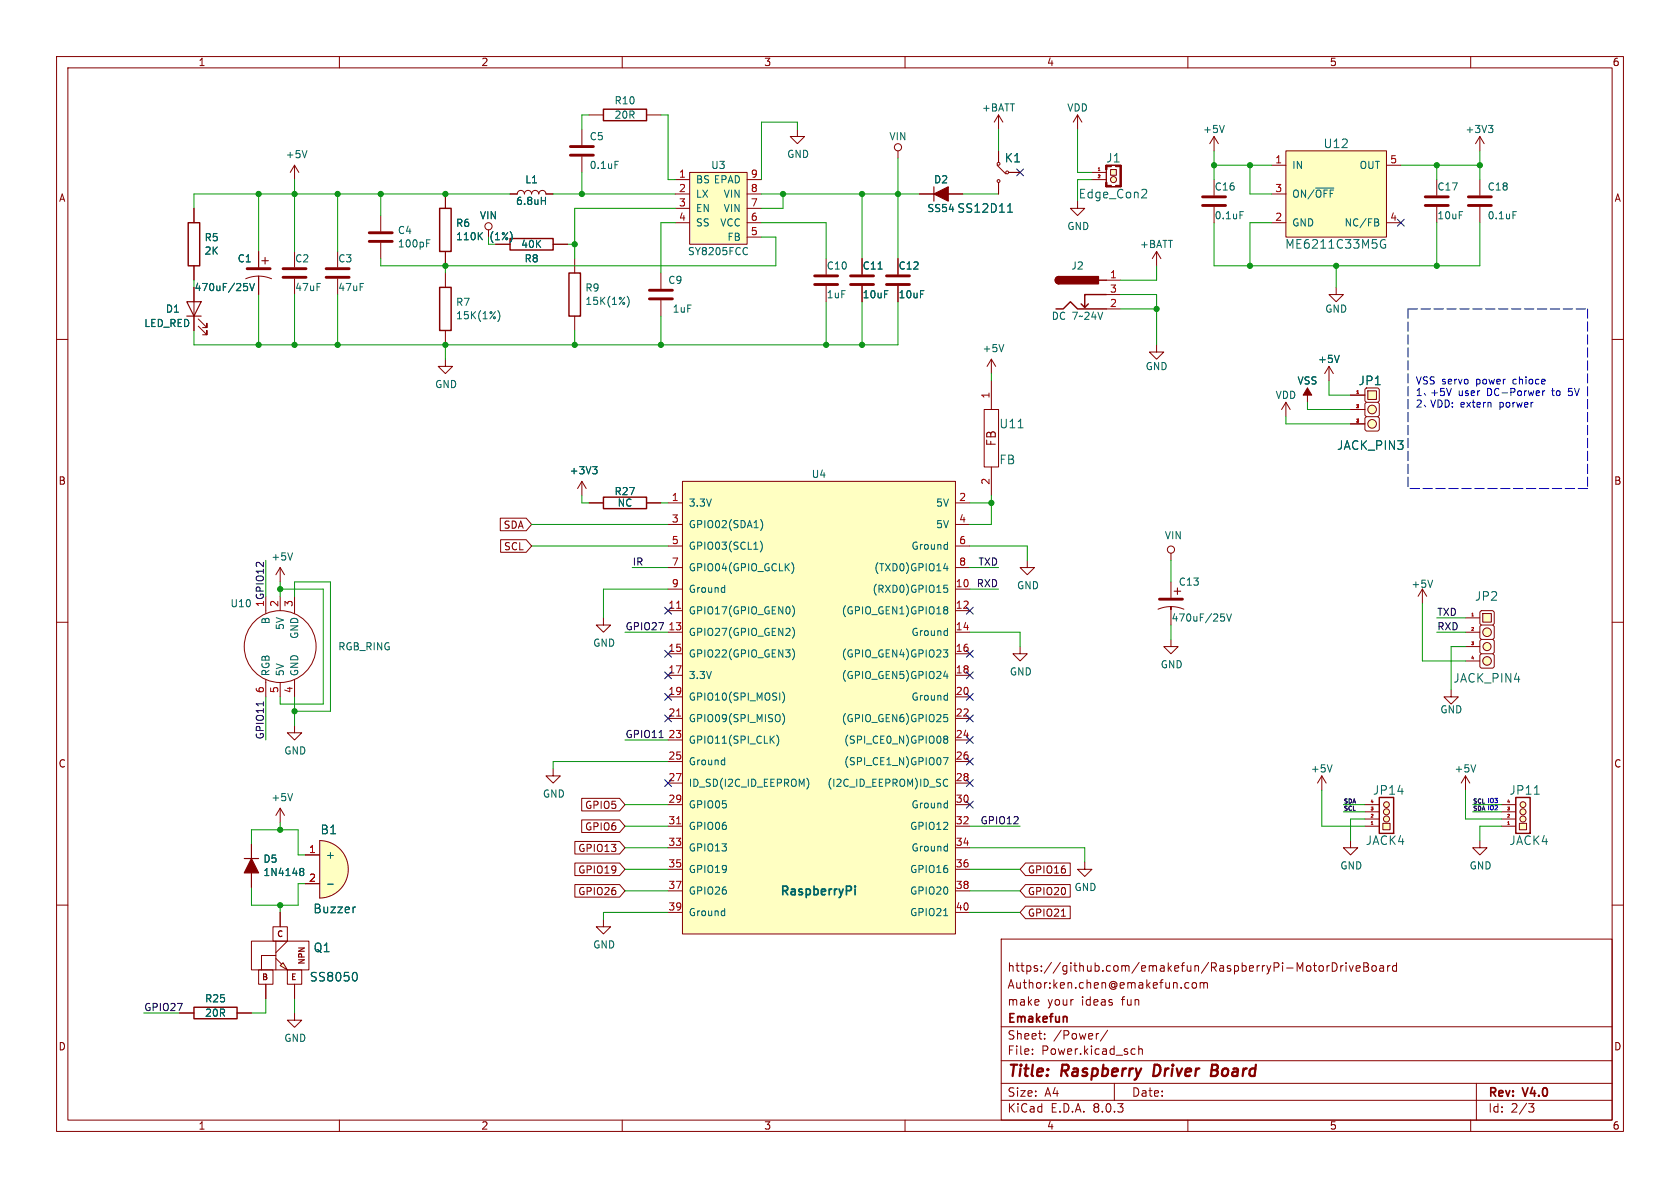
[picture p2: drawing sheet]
<svg xmlns="http://www.w3.org/2000/svg" width="297mm" height="210mm" viewBox="0 0 297 210" stroke-linecap="round" stroke-linejoin="round" font-family="sans-serif">
<g fill="none" stroke="#840000" stroke-width=".18">
<path d="M10 10h277v190h-277zM12 12h273v186h-273zM60 10v2M110 10v2M160 10v2M210 10v2M260 10v2M10 60h2M285 60h2M10 110h2M285 110h2M10 160h2"/>
<path d="M285 160h2M177 166h108v32h-108zM209.6 174.6h.6M209.6 173.8h.6M210.8 173.8l.2-.1 .5 .1v.6l-.1 .2-.4 .1-.2-.1zM212.2 173.8l.4-.1 .2 .2M212.2 173.7v1M212.8 173.9l.2-.2 .4 .1 .1 .9M212.8 173.9v.8M233.3 170.8l.4-.1 .3 .3v.4l-.2 .2h-.5M234.6 170.7v1M235 170.7l-.3 .1-.1 .2"/>
<path d="M235.5 170.2a.76 .76 0 0 1 .9 .7 .76 .76 0 0 1-.9 .8zM237 170.7v1M237.5 170.7l-.3 .1-.2 .2M238 170.2v.1M238 170.7v1M238.5 170.7l.4 1 .3-1M239.7 171.2l.8-.1-.1-.3-.4-.1-.3 .2 .1 .7h.6M241.1 170.2h.5l.2 .1 .1 .3-.3 .3a.4 .4 0 0 1 .4 .4 .4 .4 0 0 1-.3 .4h-.6zM241.1 170.9h.5M242.6 170.8l.2-.1 .4 .1 .1 .6-.1 .2-.4 .1-.2-.1zM244 170.8h.5l.1 .9M244.6 171.1h-.5a.29 .29 0 0 0-.2 .3 .29 .29 0 0 0 .2 .3l.5-.1"/>
<path d="M245.3 170.7v1M245.7 170.7l-.2 .1-.2 .2M246.9 170.8l-.4-.1-.3 .3v.4l.1 .2h.6M246.9 170.2v1.5M60 198v2M110 198v2M160 198v2M177 194.5h108M177 191.5h108M177 187.5h108M177 181.5h108M182.5 186.3v.1"/>
<path d="M182.5 185.5v.1M184.7 183.6v.1M184.7 182.8v.1M194.2 182.7l-.2 .1M195.8 182.1l-1.3 2M197 191.5v3M200.2 185.4l.5 .1M200.7 186.3l-.5 .1M201.3 185.5l.2-.1 .4 .1 .1 .9M201.3 184.9v1.5M210 198v2M260 198v2"/>
<path d="M261 191.5v6.5M270.2 195.1h1l-.5 .6 .4 .1 .1 .5-.3 .3h-.4"/>
</g>
<path d="M204.1 188.2l-.2 2h.4M214.2 189.2h.7M214.9 189.2l.2 .1M215 188.2h-.7l-.2 2 .9-.1M215.1 189.1l-.2 .1" fill="none" stroke="#840000" stroke-width=".4"/>
<path d="M188.6 179.8v.9" fill="none" stroke="#840000" stroke-width=".3"/>
<circle cx="242.6" cy="74.9" r=".76" fill="#ffffc2" stroke="#ffffc2" stroke-width=".18"/>
<path d="M241.8 69.1h1.5v1.5h-1.5z" fill="#ffffc2"/>
<circle cx="242.6" cy="72.4" r=".76" fill="#ffffc2" stroke="#ffffc2" stroke-width=".18"/>
<g fill="none" stroke="#840000" stroke-width=".18">
<path d="M141 22.9v1.2h1.2l-1.2 1.3-1.3-1.3h1.3M238.8 69.9h2.5M238.8 72.4h2.5M238.8 74.9h2.5M241.3 68.8l.3-.2h2l.2 .2v2.1l-.2 .2h-2l-.3-.2zM241.6 73.7l-.3 .2v2l.3 .3h2l.2-.3v-2l-.2-.2M241.6 71.1l-.3 .3v2l.3 .3h2l.2-.3v-2l-.2-.3M241.8 69.1h1.5v1.5h-1.5zM238.8 148.6v1.3h1.2l-1.2 1.2-1.3-1.2h1.3"/>
<circle cx="242.6" cy="74.9" r=".76"/>
<circle cx="242.6" cy="72.4" r=".76"/>
</g>
<path d="M239.9 69.5h.3" fill="none" stroke="#a90000" stroke-width=".18"/>
<path d="M196.3 30h1.1v1h-1.1z" fill="#ffffc2"/>
<circle cx="196.8" cy="31.8" r=".53" fill="#ffffc2" stroke="#ffffc2" stroke-width=".18"/>
<g fill="none" stroke="#840000" stroke-width=".18">
<path d="M190.5 35.6v1.2h1.3l-1.3 1.3-1.3-1.3h1.3M190.5 20.3l-.8 1.3M190.5 20.3v2.6M190.5 20.3l.8 1.3M193 30.5h2.6M193 31.8h2.6M195.6 29.2h2.5v3.8h-2.5zM195.6 30v2.3M196.3 30h1.1v1h-1.1zM254 31.8v2.7M254 36.6v2.8M52.1 128.3v1.2h1.2l-1.2 1.3-1.3-1.3h1.3"/>
<circle cx="196.8" cy="31.8" r=".53"/>
</g>
<g fill="#840000" stroke="#840000" stroke-width=".18">
<path d="M198 29.2h.2v3.8h-.2z"/>
<path d="M197.2 32.8h.9v.2h-.9z"/>
<path d="M197.2 29.2h.9v.3h-.9z"/>
<path d="M196.4 33h.9z"/>
<path d="M195.6 32.8h.9v.2h-.9z"/>
<path d="M195.5 32.3h.2v.7h-.2z"/>
<path d="M195.5 29.2h.2v.8h-.2z"/>
</g>
<path d="M194.2 30.2h.3" fill="none" stroke="#a90000" stroke-width=".18"/>
<path d="M202.4 33.5l.3 .3v.3l-.9 .9h.9" fill="none" stroke="#006464" stroke-width=".18"/>
<path d="M252 36.3h4M252 34.8h4" fill="none" stroke="#840000" stroke-width=".51"/>
<path d="M120.6 85.1h48.3v80h-48.3z" fill="#ffffc2"/>
<g fill="none" stroke="#840000" stroke-width=".18">
<path d="M118.1 88.9h2.5M118.1 92.7h2.5M118.1 96.5h2.5M120.6 85.1h48.3v80h-48.3zM168.9 88.9h2.5M168.9 92.7h2.5M168.9 96.5h2.5M106.7 109.2v1.3h1.2l-1.2 1.3-1.3-1.3h1.3M118.1 104.1h2.5M118.1 108h2.5M118.1 111.8h2.5M118.1 115.6h2.5"/>
<path d="M118.1 119.4h2.5M118.1 100.3h2.5M168.9 104.1h2.5M168.9 108h2.5M168.9 111.8h2.5M168.9 115.6h2.5M168.9 119.4h2.5M168.9 100.3h2.5M118.1 123.2h2.5M118.1 127h2.5M118.1 130.8h2.5M118.1 134.6h2.5"/>
<path d="M118.1 138.4h2.5M168.9 123.2h2.5M168.9 127h2.5M168.9 130.8h2.5M168.9 134.6h2.5M168.9 138.4h2.5M118.1 142.2h2.5M118.1 146.1h2.5M118.1 149.9h2.5M118.1 153.7h2.5M118.1 157.5h2.5M168.9 142.2h2.5"/>
<path d="M168.9 146.1h2.5M168.9 149.9h2.5M168.9 153.7h2.5M168.9 157.5h2.5M118.1 161.3h2.5M168.9 161.3h2.5"/>
</g>
<g fill="none" stroke="#006464" stroke-width=".18">
<path d="M134.4 95.6a1.46 1.46 0 0 1 0 2M134.5 91.8a1.46 1.46 0 0 1 0 2M140 99.5a1.46 1.46 0 0 1 0 1.9M167.1 99.6l-.3 .9h.8M167.4 96.3h.1M167.5 95.8v1.3M167.5 97l-.1 .1M128 103.9h.1M128.1 103.4v1.3M128.1 104.7h-.1M140.1 107.1a1.46 1.46 0 0 1 0 1.9M140.1 110.9a1.46 1.46 0 0 1 0 1.9"/>
<path d="M140.1 114.7a1.46 1.46 0 0 1 0 1.9M166.8 114.9h.8l-.5 .5 .4 .1 .1 .4-.3 .2h-.4M166.9 103.4h.6M166.9 104l.4-.1 .3 .3-.2 .5h-.5M166.9 107.3h.4l.2 .1 .1 .2-.3 .2M166.9 107.7l.2 .1M167.1 107.8h.2M167.1 107.8l-.2 .1M167.1 118.6l-.3 .9h.8M167.3 107.8l.3 .2-.1 .4-.2 .1h-.4M167.4 111.5l.1 .1M167.4 100.1v.8"/>
<path d="M167.4 119.1v.9M167.5 111.1v1.2M167.5 112.3h-.1M128 134.4h.1M128.1 133.9v1.3M128.1 135.1l-.1 .1M137.3 129.9a1.46 1.46 0 0 1 0 2M138.3 122.3a1.46 1.46 0 0 1 0 2M138.3 126.1a1.46 1.46 0 0 1 0 2M142.7 137.6a1.49 1.49 0 0 1 0 1.8M166.8 133.9h.8l-.5 1.3M166.9 126.3h.6"/>
<path d="M167 126.8h.3l.3 .2-.2 .5-.4 .1M167.1 130.7l-.3-.3 .3-.3h.2l.3 .3-.3 .3M167.1 130.7l-.3 .2 .1 .4 .2 .1 .3-.1 .2-.2v-.2l-.3-.2M167.1 130.7h.2M167.2 137.7l.4 .2M167.4 122.9l.1 .1M167.5 122.5v1.3M167.5 123.7l-.1 .1M167.6 138.9l-.4 .1M167.4 142h.1M167.4 149.6l.1 .1M167.5 141.5v1.3"/>
<path d="M167.5 149.2v1.2M167.5 142.8h-.1M167.5 150.4h-.1M128 161l.1 .1M128.1 160.6v1.3M128.1 161.8l-.1 .1M166.8 161.9h.8"/>
</g>
<path d="M119.6 107.5h.7M119.6 126.6h.7M119.6 145.6h.7" fill="none" stroke="#a90000" stroke-width=".18"/>
<path d="M151.2 156.6v.2M151.2 157.2v1" fill="none" stroke="#006464" stroke-width=".3"/>
<path d="M227.3 26.7h17.8v15.2h-17.8z" fill="#ffffc2"/>
<g fill="none" stroke="#840000" stroke-width=".18">
<path d="M90.2 34.3h1.2a.64 .64 0 0 1 .7-.6 .64 .64 0 0 1 .6 .6 .64 .64 0 0 1 .6-.6 .64 .64 0 0 1 .7 .6 .64 .64 0 0 1 .6-.6 .64 .64 0 0 1 .6 .6 .64 .64 0 0 1 .7-.6 .64 .64 0 0 1 .6 .6h1.3M102.9 22.9v2.8M102.9 27.7v2.8M104.1 20.3h2.6M114.3 20.3h2.5M176.3 29.2l1.5 1.5M176.5 26.7v2M176.5 32.3v2M178.3 30.5h2M214.6 24.1v2.6M214.6 31.8v2.7M214.6 36.6v2.8"/>
<path d="M214.6 24.1l-.7 1.3M214.6 24.1l.8 1.3M224.8 29.2h2.5M224.8 39.4h2.5M224.8 34.3h2.5M227.3 26.7h17.8v15.2h-17.8zM245.1 29.2h2.5M245.1 39.4h2.5M261.6 24.1l-.7 1.3M261.6 24.1v2.6M261.6 31.8v2.7M261.6 36.6v2.8"/>
<path d="M261.6 24.1l.8 1.3M86.4 40.6v1.3M97.8 43.2h2.5M101.6 45.7v2.6M101.6 55.9v2.5M116.8 48.3v2.8M116.8 53.1v2.8M146 45.7v2.8M146 50.5v2.8M158.7 45.7v2.8M158.7 50.5v2.8M195.6 49.5h2.5"/>
<path d="M195.6 54.6h2.5M195.6 52.1h2.5M204.5 44.5l-.8 1.2M204.5 44.5v2.5M204.5 44.5l.7 1.2M236.2 50.8v1.3h1.3l-1.3 1.2-1.3-1.2h1.3M78.7 63.5v1.3h1.3l-1.3 1.2-1.2-1.2h1.2M174 72.4h2.5v10.2h-2.5zM175.3 63.5l-.8 1.3M175.3 63.5v2.5M175.3 67.3v5.1M175.3 63.5l.7 1.3"/>
<path d="M227.3 71.1l-.7 1.3M227.3 71.1v2.6M227.3 71.1l.8 1.3M231.1 68.6v2.5M234.9 64.8l-.7 1.2M234.9 64.8v2.5M234.9 64.8l.8 1.2M102.9 85.1l-.8 1.3M102.9 85.1v2.5M102.9 85.1l.7 1.3M104.1 88.9h2.6M114.3 88.9h2.5"/>
<path d="M175.3 82.6v5M207 97.8v1.3M47 105.4v3.1M49.5 105.4v2.6M52.1 105.4v3.1M204.7 107.7a5.8 5.8 0 0 1 4.6 0M207 107.2v.5zM207 113v1.3h1.3l-1.3 1.3-1.3-1.3h1.3M207 102.9v2.8M207 107.7v2.8M251.5 104.1l-.8 1.3M251.5 104.1v2.6"/>
<path d="M251.5 104.1l.7 1.3M47 120.1v3.1M49.5 120.7v2.5M52.1 120.1v3.1M233.7 137.2l-.8 1.2M233.7 137.2v2.5M233.7 137.2l.7 1.2"/>
<circle cx="176.5" cy="29" r=".25"/>
<circle cx="176.5" cy="32" r=".25"/>
<circle cx="178.1" cy="30.5" r=".25"/>
<circle cx="86.4" cy="40" r=".63"/>
<circle cx="207" cy="97.2" r=".63"/>
<circle cx="49.5" cy="114.3" r="6.3"/>
</g>
<g fill="none" stroke="#006464" stroke-width=".18">
<path d="M95.7 35.5h.7M96.4 34.9v1.2M108.7 28.5h.6M178.1 37.5h.9M178.3 36.4l.3-.4v1.5M216.4 22.2l-.4 1.2M219.2 37.4h.6M232.6 33.2h3.2M243.4 38.7l.3 .2-.3 .4 .3 .1 .1 .3-.3 .2h-.5M263.1 22.2h.8l-.4 .5M263.7 22.7l.2 .2v.3l-.2 .2M267.5 37.4h.6"/>
<path d="M110.9 52.4a1.46 1.46 0 0 1 0 1.9M244 43.2a.57 .57 0 0 0 .3 .6 .57 .57 0 0 0 .7-.1v-.5h-.3M244.9 42.4a.59 .59 0 0 0-.6 0 .59 .59 0 0 0-.3 .6M177.5 60.9l-.5 1.3M180 75.6h.9M236.8 62.8l-.5 1.3M104.8 82.5h.7l-.4 .5M105.3 83l.2 .2v.3l-.2 .3M215.8 108.5h.6M216.3 109l.2 .3v.3l-.2 .2M216.9 108.5l.4 1.3 .4-1.3M253.3 102.6l-.4 1.2"/>
<path d="M235.5 135.2l-.4 1.3"/>
</g>
<path d="M106.7 19.3h7.6v2h-7.6zM90.2 42.2h7.6v2h-7.6zM100.6 48.3h2v7.6h-2zM186.7 54.6h1.3l1.2-1.3 1.3 1.3h5.1M187.2 48.9a.64 .64 0 0 0-.6 .6 .64 .64 0 0 0 .6 .7M192.4 53.7l-.6 .7M194.3 49.5h1.3M195.6 52.1h-3.8v2.3l-.7-.7M106.7 87.9h7.6v2h-7.6z" fill="none" stroke="#840000" stroke-width=".25"/>
<g fill="none" stroke="#840000" stroke-width=".51">
<path d="M100.8 27.4h4.1M100.8 25.9h4.1M212.6 36.3h4.1M212.6 34.8h4.1M259.6 36.3h4.1M259.6 34.8h4.1M114.8 51.3h4.1M114.8 52.8h4.1M144 50.3h4.1M144 48.8h4.1M156.7 50.3h4.1M156.7 48.8h4.1"/>
<path d="M205 105.9h4"/>
</g>
<g fill="#840000" stroke="#840000" stroke-width=".25">
<path d="M186.7 49.1l.5-.2v1.3a.63 .63 0 0 1-.6-.4 .63 .63 0 0 1 .1-.7z"/>
<path d="M187.2 48.9h7v1.3h-7z"/>
</g>
<path d="M231.1 68.6l.8 1.3h-1.5z" fill="#840000" stroke="#840000" stroke-width=".18"/>
<path d="M49.5 170.7l.5-.5 .8 1.3z" fill="#ffffc2"/>
<g fill="none" stroke="#840000" stroke-width=".18">
<path d="M78.7 34.3v2.5M176.5 20.3l-.7 1.3M176.5 20.3v2.6M176.5 20.3l.8 1.3M78.7 44.5v2.5M78.7 48.3v2.5M78.7 58.4v2.6M180.3 114.3v1.3h1.3l-1.3 1.2-1.2-1.2h1.2M44.4 149.2v7.6M31.7 179.1h2.6M41.9 179.1h2.5M44.4 166.4h10.2v5.1h-10.2z"/>
<path d="M45.7 171.5h2.6v2.5h-2.6zM47 174v2.5M48.3 163.8h2.5v2.6h-2.5zM48.8 168.9h-2.6v2.6M48.8 166.4v5.1M48.8 169.4l1 1M49.5 170.7l.5-.5 .8 1.3zM49.5 161.3v2.5M50.8 171.5h2.5v2.5h-2.5zM50.8 166.4l-2 2M52.1 179.1v1.2h1.2l-1.2 1.3-1.3-1.3h1.3M52.1 174v2.5"/>
</g>
<path d="M84.7 41.7l.6 .7M85.3 41.1l-.7 .7M88 54.9a1.46 1.46 0 0 1 0 1.9M53.1 154l.1 .1M53.1 153.6l.4-.1 .1 .1 .1 .2-.2 .3M53.2 154.1h.3M53.2 154.1h-.1M53.5 154.1l.2 .2-.1 .4-.1 .1-.4-.1M62.8 171.9a.95 .95 0 0 1 0 1.5" fill="none" stroke="#006464" stroke-width=".18"/>
<path d="M77.7 36.8h2.1v7.7h-2.1zM77.7 50.8h2.1v7.6h-2.1zM34.3 178.1h7.6v2h-7.6z" fill="none" stroke="#840000" stroke-width=".25"/>
<path d="M43.2 151.8h2.5" fill="none" stroke="#840000" stroke-width=".2"/>
<path d="M44.4 151.8l1.3 2.5h-2.5z" fill="#840000" stroke="#840000" stroke-width=".2"/>
<path d="M121.9 30.5h10.2v12.7h-10.2z" fill="#ffffc2"/>
<g fill="none" stroke="#840000" stroke-width=".18">
<path d="M119.4 31.8h2.5M119.4 34.3h2.5M119.4 36.8h2.5M119.4 39.4h2.5M121.9 30.5h10.2v12.7h-10.2zM132.1 31.8h2.5M132.1 34.3h2.5M132.1 36.8h2.5M132.1 39.4h2.5M158.7 26.7v1.2M162.6 34.3h7.6M132.1 41.9h2.5"/>
<path d="M152.4 45.7v2.8M152.4 50.5v2.8M259.1 137.2l-.8 1.2M259.1 137.2v2.5M259.1 137.2l.7 1.2M191.8 152.4v1.3h1.2l-1.2 1.2-1.3-1.2h1.3M261.6 148.6v1.3h1.3l-1.3 1.2-1.3-1.2h1.3"/>
<circle cx="158.7" cy="26" r=".63"/>
</g>
<path d="M131.9 43.8l.2 .1M132.1 44.9l-.2 .1M155.2 47.6h.8M260.9 135.2l-.4 1.3" fill="none" stroke="#006464" stroke-width=".18"/>
<path d="M150.4 50.3h4M150.4 48.8h4" fill="none" stroke="#840000" stroke-width=".51"/>
<path d="M165.1 33v2.6" fill="none" stroke="#840000" stroke-width=".2"/>
<path d="M165.1 34.3l2.5-1.3v2.6z" fill="#840000" stroke="#840000" stroke-width=".2"/>
<path d="M268.6 145.5h1.3v1.2h-1.3z" fill="#ffffc2"/>
<g fill="#ffffc2" stroke="#ffffc2" stroke-width=".18">
<circle cx="269.2" cy="142.2" r=".51"/>
<circle cx="269.2" cy="143.5" r=".53"/>
<circle cx="269.2" cy="144.8" r=".53"/>
<circle cx="262.9" cy="116.8" r=".76"/>
<circle cx="262.9" cy="114.3" r=".71"/>
</g>
<g fill="none" stroke="#840000" stroke-width=".18">
<path d="M204.5 61v1.2h1.2l-1.2 1.3-1.3-1.3h1.3M256.5 121.9v1.3h1.3l-1.3 1.3-1.2-1.3h1.2M265.4 146.1h2.6M265.4 144.8h2.6M265.4 143.5h2.6M265.4 142.2h2.6M268.6 145.5h1.3v1.2h-1.3z"/>
<circle cx="269.2" cy="142.2" r=".51"/>
<circle cx="269.2" cy="143.5" r=".53"/>
<circle cx="269.2" cy="144.8" r=".53"/>
</g>
<path d="M268 141h2.5v6.3h-2.5z" fill="none" stroke="#840000" stroke-width=".25"/>
<path d="M266.6 145.7h.2" fill="none" stroke="#a90000" stroke-width=".18"/>
<path d="M271.3 140.4h.8" fill="none" stroke="#006464" stroke-width=".18"/>
<path d="M262.1 108.5h1.6v1.5h-1.6z" fill="#ffffc2"/>
<circle cx="262.9" cy="111.8" r=".76" fill="#ffffc2" stroke="#ffffc2" stroke-width=".18"/>
<g fill="none" stroke="#840000" stroke-width=".18">
<path d="M259.1 109.2h2.5M259.1 111.8h2.5M259.1 114.3h2.5M259.1 116.8h2.5M261.6 108.2l.3-.2h2l.3 .2v2l-.3 .3h-2l-.3-.3zM261.9 115.6l-.3 .2v2.1l.3 .2h2l.3-.2v-2.1l-.3-.2M261.9 113l-.3 .3v2l.3 .3h2l.3-.3v-2l-.3-.3M261.9 110.5l-.3 .2v2.1l.3 .2h2l.3-.2v-2.1l-.3-.2M262.1 108.5h1.6v1.5h-1.6z"/>
<circle cx="262.9" cy="114.3" r=".71"/>
<circle cx="262.9" cy="111.8" r=".76"/>
<circle cx="262.9" cy="116.8" r=".76"/>
</g>
<path d="M260.2 108.9h.3" fill="none" stroke="#a90000" stroke-width=".18"/>
<path d="M244.5 145.5h1.2v1.2h-1.2z" fill="#ffffc2"/>
<g fill="#ffffc2" stroke="#ffffc2" stroke-width=".18">
<path d="M56.5 148.6a5.1 5.1 0 0 1 5.1 5.1 5.1 5.1 0 0 1-5.1 5.1z"/>
<circle cx="245.1" cy="142.2" r=".51"/>
<circle cx="245.1" cy="143.5" r=".53"/>
<circle cx="245.1" cy="144.8" r=".53"/>
</g>
<g fill="none" stroke="#840000" stroke-width=".18">
<path d="M34.3 36.8v2.6M52.1 29.2l-.8 1.3M52.1 29.2v2.6M52.1 29.2l.7 1.3M67.3 38.1v2.8M78.7 34.3v2.5M90.2 34.3h1.2M96.5 34.3h1.3M162.6 34.3h2.5M167.6 34.3h2.6M176.5 26.7v2M176.5 32.3v2"/>
<path d="M178.3 30.5h2M34.3 47v2.5M34.3 50.8v7.6M35.1 57.7l1.5 1.5v-.8v.8h-.8M35.1 56.4l1.5 1.5v-.7v.7h-.8M43.4 49.3a5.8 5.8 0 0 1 4.6 0M45.7 48.8v.5zM45.7 44.5v2.7M45.7 49.3v2.8M52.1 44.5v2.7M52.1 49.3v2.8M59.7 44.5v2.7"/>
<path d="M59.7 49.3v2.8M67.3 42.9v2.8M78.7 44.5v2.5M97.8 43.2h2.5M152.4 45.7v2.8M152.4 50.5v2.8M158.7 45.7v2.8M158.7 50.5v2.8M238.8 69.9h2.5M238.8 72.4h2.5M238.8 74.9h2.5M88.4 91.6h4.6l1 1.1-1 1.1h-4.6z"/>
<path d="M88.5 95.4h4.5l1 1.1-1 1.1h-4.5zM104.1 88.9h2.6M114.3 88.9h2.5M181.6 99.1v1.2h1.3l-1.3 1.3-1.3-1.3h1.3M49.5 100.3l-.7 1.3M49.5 100.3v2.6M49.5 100.3l.8 1.3M97.8 135.9v1.3h1.3l-1.3 1.2-1.3-1.2h1.3M44.4 149.2v2.6M44.4 154.3v2.5M49.5 142.9v2.5M49.5 142.9l-.7 1.2"/>
<path d="M49.5 142.9l.8 1.2M54 151.1h2.5M54 156.2h2.5M56.5 148.6a5.1 5.1 0 0 1 5.1 5.1 5.1 5.1 0 0 1-5.1 5.1zM101.6 152.6h7.9l1 1.1-1 1.1h-7.9zM101.6 148.7h7.9l1 1.2-1 1.1h-7.9zM101.6 156.4h7.9l1 1.1-1 1.1h-7.9zM102.8 141.1h6.7l1 1.1-1 1.2h-6.7zM102.8 144.9h6.7l1 1.2-1 1.1h-6.7zM181.3 152.6h7.9v2.2h-7.9l-1-1.1zM181.3 156.4h7.9v2.2h-7.9l-1-1.1zM241.3 146.1h2.5"/>
<path d="M241.3 144.8h2.5M241.3 143.5h2.5M241.3 142.2h2.5M244.5 145.5h1.2v1.2h-1.2zM31.7 179.1h2.6M41.9 179.1h2.5M47 174v2.5M49.5 161.3v2.5M52.1 174v2.5M106.7 162.6v1.2h1.2l-1.2 1.3-1.3-1.3h1.3M181.3 160.2h7.9v2.2h-7.9l-1-1.1zM187.6 162h.8"/>
<circle cx="245.1" cy="143.5" r=".53"/>
<circle cx="245.1" cy="144.8" r=".53"/>
<circle cx="245.1" cy="142.2" r=".51"/>
</g>
<path d="M33.3 39.4h2v7.6h-2zM243.8 141h2.6v6.3h-2.6z" fill="none" stroke="#840000" stroke-width=".25"/>
<path d="M239.9 69.5h.3M242.4 145.7h.3" fill="none" stroke="#a90000" stroke-width=".18"/>
<g fill="none" stroke="#006464" stroke-width=".18">
<path d="M54.3 26.6l-.5 1.3M95.7 35.5h.7M96.4 34.9v1.2M178.1 37.5h.9M178.3 36.4l.3-.4v1.5M43.1 50.1h.6M43.5 50.6l.3 .2v.3l-.3 .3M44.1 50.1l.5 1.3 .4-1.3M75.4 43h.4M75.4 42.4h.6M84.7 41.7l.6 .7M85.3 41.1l-.7 .7"/>
<path d="M155.2 47.6h.8M236.8 62.8l-.5 1.3M51.7 97.7l-.4 1.3M104.8 82.5h.7l-.4 .5M105.3 83l.2 .2v.3l-.2 .3M51.7 140.3l-.4 1.2M53.1 154l.1 .1M53.1 153.6l.4-.1 .1 .1 .1 .2-.2 .3M53.2 154.1h.3M53.2 154.1h-.1M53.5 154.1l.2 .2-.1 .4-.1 .1-.4-.1M57.9 156.3h1"/>
<path d="M62.8 171.9a.95 .95 0 0 1 0 1.5M62.9 160.3l-.3 .1"/>
</g>
<path d="M43.7 47.5h4.1M50 49h4.1M50 47.5h4.1M57.7 49h4M57.7 47.5h4M65.3 42.7h4M65.3 41.1h4" fill="none" stroke="#840000" stroke-width=".51"/>
<path d="M33 53.3h2.6l-1.3 2.6zM33 55.9h2.6" fill="none" stroke="#840000" stroke-width=".2"/>
<path d="M56.5 148.6v10.2" fill="none" stroke="#ffffc2" stroke-width=".18"/>
<path d="M46.6 124.1v.7M116.5 130.4h.7" fill="none" stroke="#0f0f0f" stroke-width=".18"/>
<g fill="none" stroke="#0000c2" stroke-width=".18">
<path d="M250.5 69.9h.8M250.5 69l.4-.3v1.2M250.5 70.8l.5-.1 .3 .4-.8 .9h.8M251.8 69.6l.2 .3M251.8 71.6l.2 .3M253 70.7l.4 1.3 .4-1.3M253.1 69.4h1M253.6 69v.9M254.2 70.7a.64 .64 0 0 1 .8 .6 .64 .64 0 0 1-.8 .7zM254.7 68.7l-.1 .6 .2-.2 .4 .1 .2 .5-.3 .2-.5-.1M255.5 70.7a.64 .64 0 0 1 .7 .6 .64 .64 0 0 1-.7 .7zM255.7 68.7l.5 1.2 .4-1.2"/>
<path d="M256.8 71.9v.1M256.8 71.2v.1M263.5 71.2l.1 .8M272.7 69.1v.8M273.1 69.1l-.4 .2"/>
</g>
<path d="M248.9 54.6h31.8M248.9 54.6v31.8M280.7 54.6v31.8M280.7 86.4h-31.8" fill="none" stroke="#0000c2" stroke-width=".18" stroke-dasharray="1.7 .6"/>
<g fill="none" stroke="#009600" stroke-width=".18">
<path d="M45.7 34.3v10.2M52.1 31.8v12.7M59.7 34.3v10.2M67.3 34.3v3.8M90.2 34.3h-55.9v2.5M97.8 34.3h21.6M102.9 30.5v3.8M104.1 20.3h-1.2v2.6M116.8 20.3h1.3v11.5h1.3M119.4 39.4h-2.6v8.9M119.4 36.8h-17.8v8.9M134.6 34.3h28"/>
<path d="M134.6 39.4h11.4v6.3M138.4 34.3v2.5h-3.8M141 22.9v-1.3h-6.4v10.2M152.4 34.3v11.4M158.7 27.9v17.8M170.2 34.3h6.3M176.5 22.9v3.8M190.5 22.9v7.6h2.5M193 31.8h-2.5v3.8M214.6 26.7v5.1M214.6 39.4v7.6h47v-7.6M214.6 29.2h10.2"/>
<path d="M221 29.2v5.1h3.8M224.8 39.4h-3.8v7.6M247.6 29.2h14M254 29.2v2.6M254 39.4v7.6M261.6 26.7v5.1M34.3 49.5v1.3M45.7 52.1v8.9M52.1 52.1v8.9M59.7 52.1v8.9M78.7 47v1.3M100.3 43.2h1.3"/>
<path d="M101.6 58.4v2.6M116.8 55.9v5.1M134.6 41.9h2.6v5.1h-69.9v-1.3M146 53.3v7.7M152.4 53.3v7.7M158.7 53.3v7.7h-124.4v-2.6M198.1 52.1h6.4v8.9M198.1 54.6h6.4M204.5 47v2.5h-6.4M236.2 47v3.8M78.7 61v2.5M175.3 66v1.3"/>
<path d="M227.3 73.7v1.2h11.5M231.1 71.1v1.3h7.7M234.9 67.3v2.6h3.9M47 99.1v6.3M94 96.5h24.1M94 92.7h24.1M102.9 87.6v1.3h1.2M116.8 88.9h1.3M171.4 96.5h10.2v2.6M171.4 88.9h3.9M175.3 87.6v5.1h-3.9M207 99.1v3.8"/>
<path d="M49.5 104.1h7.6v20.4h-7.6v-1.3M49.5 102.9v2.5M52.1 105.4v-2.5h6.3v22.8h-6.3M110.5 111.8h7.6M111.8 100.3h6.3M118.1 104.1h-11.4v5.1M171.4 111.8h8.9v2.5M171.4 104.1h5.1M171.4 100.3h5.1M207 110.5v2.5M251.5 106.7v10.1h7.6M254 109.2h5.1"/>
<path d="M254 111.8h5.1M259.1 114.3h-2.6v7.6M47 123.2v7.6M52.1 123.2v5.1M110.5 130.8h7.6M118.1 134.6h-20.3v1.3M233.7 139.7v6.4h7.6M259.1 139.7v5.1h6.3M44.4 149.2v-2.5h8.3v4.4h1.3M49.5 145.4v1.3M54 156.2h-1.3v3.8h-8.3v-3.2M110.5 149.9h7.6"/>
<path d="M110.5 142.2h7.6M110.5 146.1h7.6M110.5 157.5h7.6M110.5 153.7h7.6M171.4 149.9h20.4v2.5M171.4 146.1h8.9M171.4 157.5h8.9M171.4 153.7h8.9M237.5 142.2h3.8M237.5 143.5h3.8M241.3 144.8h-2.5v3.8M260.3 142.2h5.1"/>
<path d="M260.3 143.5h5.1M265.4 146.1h-3.8v2.5M25.4 179.1h6.3M47 176.5v2.6h-2.6M49.5 160v1.3M52.1 176.5v2.6M118.1 161.3h-11.4v1.3M171.4 161.3h8.9"/>
</g>
<g fill="none" stroke="#000084" stroke-width=".18">
<path d="M179.7 29.9l1.2 1.2M180.9 29.9l-1.2 1.2M247 38.8l1.3 1.2M248.3 38.8l-1.3 1.2M117.5 115l1.2 1.2M117.5 118.8l1.2 1.2M117.5 107.3l1.2 1.3M118.7 115l-1.2 1.2M118.7 118.8l-1.2 1.2M118.7 107.3l-1.2 1.3M170.8 107.3l1.3 1.3M170.8 115l1.3 1.2"/>
<path d="M170.8 118.8l1.3 1.2M172.1 107.3l-1.3 1.3M172.1 115l-1.3 1.2M172.1 118.8l-1.3 1.2M117.5 122.6l1.2 1.2M117.5 126.4l1.2 1.2M117.5 137.8l1.2 1.2M118.7 122.6l-1.2 1.2M118.7 126.4l-1.2 1.2M118.7 137.8l-1.2 1.2M170.8 122.6l1.3 1.2M170.8 126.4l1.3 1.2"/>
<path d="M170.8 134l1.3 1.2M170.8 130.2l1.3 1.2M170.8 137.8l1.3 1.2M172.1 122.6l-1.3 1.2M172.1 126.4l-1.3 1.2M172.1 134l-1.3 1.2M172.1 130.2l-1.3 1.2M172.1 137.8l-1.3 1.2M170.8 141.6l1.3 1.2M172.1 141.6l-1.3 1.2"/>
</g>
<g fill="#009600" stroke="#009600" stroke-width=".18">
<circle cx="236.2" cy="47" r=".46"/>
<circle cx="221" cy="47" r=".46"/>
<circle cx="254" cy="47" r=".46"/>
<circle cx="254" cy="29.2" r=".46"/>
<circle cx="261.6" cy="29.2" r=".46"/>
<circle cx="221" cy="29.2" r=".46"/>
<circle cx="214.6" cy="29.2" r=".46"/>
<circle cx="175.3" cy="88.9" r=".46"/>
<circle cx="158.7" cy="34.3" r=".46"/>
<circle cx="204.5" cy="54.6" r=".46"/>
<circle cx="146" cy="61" r=".46"/>
<circle cx="152.4" cy="61" r=".46"/>
<circle cx="152.4" cy="34.3" r=".46"/>
<circle cx="138.4" cy="34.3" r=".46"/>
<circle cx="59.7" cy="61" r=".46"/>
<circle cx="52.1" cy="61" r=".46"/>
<circle cx="45.7" cy="61" r=".46"/>
<circle cx="52.1" cy="125.7" r=".46"/>
<circle cx="49.5" cy="104.1" r=".46"/>
<circle cx="59.7" cy="34.3" r=".46"/>
<circle cx="67.3" cy="34.3" r=".46"/>
<circle cx="52.1" cy="34.3" r=".46"/>
<circle cx="78.7" cy="47" r=".46"/>
<circle cx="78.7" cy="34.3" r=".46"/>
<circle cx="45.7" cy="34.3" r=".46"/>
<circle cx="49.5" cy="146.7" r=".46"/>
<circle cx="49.5" cy="160" r=".46"/>
<circle cx="116.8" cy="61" r=".46"/>
<circle cx="102.9" cy="34.3" r=".46"/>
<circle cx="101.6" cy="61" r=".46"/>
<circle cx="78.7" cy="61" r=".46"/>
<circle cx="101.6" cy="43.2" r=".46"/>
</g>
<g font-size="2.8" fill="#840000">
<text x="178" y="190.9">Title:</text>
<text x="187.7" y="190.9">Raspberry</text>
<text x="204.7" y="190.9">Driver</text>
<text x="215.7" y="190.9">Board</text>
</g>
<g font-size="2.1" fill="#006464">
<text x="177.5" y="28.9">K1</text>
<text x="195.5" y="28.9">J1</text>
<text x="233.9" y="26.4">U12</text>
<text x="190.6" y="35.3">Edge_Con2</text>
<text x="169.1" y="37.8">SS12D11</text>
<text x="227.1" y="44.2">ME6211C33M5G</text>
<text x="240.1" y="68.3">JP1</text>
<text x="176.6" y="75.9">U11</text>
<text x="176.6" y="82.3">FB</text>
<text x="236.3" y="79.7">JACK_PIN3</text>
<text x="260.7" y="106.4">JP2</text>
<text x="256.9" y="120.9">JACK_PIN4</text>
<text x="242.6" y="140.7">JP14</text>
<text x="266.8" y="140.7">JP11</text>
<text x="56.6" y="147.7">B1</text>
<text x="241.4" y="149.6">JACK4</text>
<text x="266.8" y="149.6">JACK4</text>
<text x="55.3" y="161.6">Buzzer</text>
<text x="137.7" y="158.7">RaspberryPi</text>
<text x="54.7" y="173.7">SS8050</text>
<text x="55.4" y="168.5">Q1</text>
</g>
<g font-size="2.1" fill="#840000">
<text x="45.8" y="47">+</text>
<text x="176.3" y="79" transform="rotate(-90 176.3 79)">FB</text>
<text x="207.1" y="105.4">+</text>
<text x="178" y="172">https://github.com/emakefun/RaspberryPi-MotorDriveBoard</text>
<text x="178" y="178">make</text>
<text x="178" y="175">Author:ken.chen@emakefun.com</text>
<text x="185.2" y="178">your</text>
<text x="191.2" y="178">ideas</text>
<text x="198.5" y="178">fun</text>
<text x="178" y="184">Sheet:</text>
<text x="178" y="181.2">Emakefun</text>
<text x="186.2" y="184">/Power/</text>
<text x="178" y="186.7">File:</text>
<text x="184.1" y="186.7">Power.kicad_sch</text>
<text x="178" y="196.9">KiCad</text>
<text x="178" y="194.1">Size:</text>
<text x="184.7" y="194.1">A4</text>
<text x="185.7" y="196.9">E.D.A.</text>
<text x="193.3" y="196.9">8.0.3</text>
<text x="200" y="194.1">Date:</text>
<text x="263" y="194.3">Rev:</text>
<text x="263" y="196.9">Id:</text>
<text x="267.1" y="196.9">2/3</text>
<text x="269.4" y="194.3">V4.0</text>
</g>
<g font-size="1.8" fill="#840000">
<text x="35" y="11.9">1</text>
<text x="85" y="11.9">2</text>
<text x="135" y="11.9">3</text>
<text x="185" y="11.9">4</text>
<text x="235" y="11.9">5</text>
<text x="285" y="11.9">6</text>
<text x="10.3" y="35.9">A</text>
<text x="285.3" y="35.9">A</text>
<text x="10.3" y="85.9">B</text>
<text x="285.3" y="85.9">B</text>
<text x="88.9" y="93.7">SDA</text>
<text x="89" y="97.5">SCL</text>
<text x="10.3" y="135.9">C</text>
<text x="285.3" y="135.9">C</text>
<text x="103.3" y="143.2">GPIO5</text>
<text x="103.3" y="147">GPIO6</text>
<text x="102.1" y="154.6">GPIO19</text>
<text x="102.1" y="150.8">GPIO13</text>
<text x="181.6" y="154.6">GPIO16</text>
<text x="102.1" y="158.4">GPIO26</text>
<text x="181.6" y="158.4">GPIO20</text>
<text x="181.6" y="162.2">GPIO21</text>
<text x="10.3" y="185.9">D</text>
<text x="285.3" y="185.9">D</text>
<text x="35" y="199.9">1</text>
<text x="85" y="199.9">2</text>
<text x="135" y="199.9">3</text>
<text x="185" y="199.9">4</text>
<text x="235" y="199.9">5</text>
<text x="285" y="199.9">6</text>
</g>
<g font-size="1.8" fill="#006464">
<text x="108.5" y="18.6">R10</text>
<text x="108.5" y="21.2">20R</text>
<text x="173.5" y="19.9">+BATT</text>
<text x="188.6" y="19.9">VDD</text>
<text x="212.6" y="23.7">+5V</text>
<text x="259" y="23.7">+3V3</text>
<text x="50.4" y="28.2">+5V</text>
<text x="104.1" y="25">C5</text>
<text x="139.1" y="28.1">GND</text>
<text x="157.1" y="25">VIN</text>
<text x="92.8" y="32.6">L1</text>
<text x="104.1" y="30.1">0.1uF</text>
<text x="122.9" y="32.6">BS EPAD</text>
<text x="122.9" y="35.2">LX</text>
<text x="125.6" y="30.1">U3</text>
<text x="127.8" y="35.2">VIN</text>
<text x="165" y="32.6">D2</text>
<text x="214.6" y="33.9">C16</text>
<text x="228.3" y="30.1">IN</text>
<text x="228.3" y="35.2">ON/~{OFF}</text>
<text x="240.3" y="30.1">OUT</text>
<text x="254" y="33.9">C17</text>
<text x="262.9" y="33.9">C18</text>
<text x="70.2" y="41.6">C4</text>
<text x="80.5" y="40.3">R6</text>
<text x="84.7" y="39">VIN</text>
<text x="91.1" y="36.4">6.8uH</text>
<text x="122.9" y="37.7">EN</text>
<text x="122.9" y="40.2">SS</text>
<text x="127.2" y="40.2">VCC</text>
<text x="127.8" y="37.7">VIN</text>
<text x="163.8" y="37.7">SS54</text>
<text x="188.6" y="40.9">GND</text>
<text x="214.6" y="39">0.1uF</text>
<text x="228.3" y="40.2">GND</text>
<text x="237.6" y="40.2">NC/FB</text>
<text x="254" y="39">10uF</text>
<text x="262.9" y="39">0.1uF</text>
<text x="36.1" y="42.8">R5</text>
<text x="36.1" y="45.2">2K</text>
<text x="41.9" y="46.6">C1</text>
<text x="52.1" y="46.6">C2</text>
<text x="59.7" y="46.6">C3</text>
<text x="70.2" y="43.9">100pF</text>
<text x="80.5" y="42.7">110K</text>
<text x="86.6" y="42.7">(1%)</text>
<text x="92" y="44">40K</text>
<text x="92.6" y="46.6">R8</text>
<text x="121.5" y="45.3">SY8205FCC</text>
<text x="128.5" y="42.8">FB</text>
<text x="146.1" y="47.9">C10</text>
<text x="152.4" y="47.9">C11</text>
<text x="158.8" y="47.9">C12</text>
<text x="189.3" y="47.9">J2</text>
<text x="201.4" y="44">+BATT</text>
<text x="34.3" y="51.7">470uF/25V</text>
<text x="52.1" y="51.7">47uF</text>
<text x="59.7" y="51.7">47uF</text>
<text x="103.4" y="51.7">R9</text>
<text x="118" y="50.4">C9</text>
<text x="146.1" y="52.9">1uF</text>
<text x="152.4" y="52.9">10uF</text>
<text x="158.8" y="52.9">10uF</text>
<text x="25.4" y="58">LED_RED</text>
<text x="29.2" y="55.5">D1</text>
<text x="80.5" y="54.3">R7</text>
<text x="80.5" y="56.6">15K(1%)</text>
<text x="103.4" y="54.1">15K(1%)</text>
<text x="118.8" y="55.5">1uF</text>
<text x="185.8" y="56.7">DC 7~24V</text>
<text x="234.2" y="55.5">GND</text>
<text x="173.6" y="62.5">+5V</text>
<text x="202.4" y="65.6">GND</text>
<text x="232.9" y="64.4">+5V</text>
<text x="76.8" y="68.8">GND</text>
<text x="225.4" y="70.7">VDD</text>
<text x="229.3" y="68.2">VSS</text>
<text x="100.6" y="84">+3V3</text>
<text x="108.5" y="87.7">R27</text>
<text x="109.1" y="89.8">NC</text>
<text x="121.7" y="89.8">3.3V</text>
<text x="143.4" y="84.7">U4</text>
<text x="165.4" y="89.8">5V</text>
<text x="121.7" y="93.6">GPIO02(SDA1)</text>
<text x="165.4" y="93.6">5V</text>
<text x="205.8" y="95.5">VIN</text>
<text x="47.9" y="99.3">+5V</text>
<text x="121.7" y="97.4">GPIO03(SCL1)</text>
<text x="121.7" y="101.2">GPIO04(GPIO_GCLK)</text>
<text x="154.4" y="101.2">(TXD0)GPIO14</text>
<text x="161" y="97.4">Ground</text>
<text x="40.6" y="107.5">U10</text>
<text x="121.7" y="105">Ground</text>
<text x="154.1" y="105">(RXD0)GPIO15</text>
<text x="179.7" y="104.4">GND</text>
<text x="208.3" y="103.7">C13</text>
<text x="249.4" y="104.1">+5V</text>
<text x="47.9" y="110.4" transform="rotate(-90 47.9 110.4)">B</text>
<text x="50.4" y="111.5" transform="rotate(-90 50.4 111.5)">5V</text>
<text x="52.9" y="113" transform="rotate(-90 52.9 113)">GND</text>
<text x="121.7" y="108.8">GPIO17(GPIO_GEN0)</text>
<text x="121.7" y="112.6">GPIO27(GPIO_GEN2)</text>
<text x="148.7" y="108.8">(GPIO_GEN1)GPIO18</text>
<text x="161" y="112.6">Ground</text>
<text x="207" y="110.1">470uF/25V</text>
<text x="47.9" y="119.6" transform="rotate(-90 47.9 119.6)">RGB</text>
<text x="50.4" y="119.6" transform="rotate(-90 50.4 119.6)">5V</text>
<text x="52.9" y="119.6" transform="rotate(-90 52.9 119.6)">GND</text>
<text x="59.7" y="115.2">RGB_RING</text>
<text x="104.8" y="114.5">GND</text>
<text x="121.7" y="116.4">GPIO22(GPIO_GEN3)</text>
<text x="148.7" y="116.4">(GPIO_GEN4)GPIO23</text>
<text x="178.4" y="119.6">GND</text>
<text x="205.1" y="118.3">GND</text>
<text x="121.7" y="120.2">3.3V</text>
<text x="121.7" y="124.1">GPIO10(SPI_MOSI)</text>
<text x="148.7" y="120.2">(GPIO_GEN5)GPIO24</text>
<text x="161" y="124.1">Ground</text>
<text x="121.7" y="127.9">GPIO09(SPI_MISO)</text>
<text x="121.7" y="131.7">GPIO11(SPI_CLK)</text>
<text x="148.7" y="127.9">(GPIO_GEN6)GPIO25</text>
<text x="149.1" y="131.7">(SPI_CE0_N)GPIO08</text>
<text x="254.5" y="126.3">GND</text>
<text x="50.2" y="133.6">GND</text>
<text x="121.7" y="135.5">Ground</text>
<text x="149.1" y="135.5">(SPI_CE1_N)GPIO07</text>
<text x="231.6" y="136.8">+5V</text>
<text x="257" y="136.8">+5V</text>
<text x="47.9" y="141.8">+5V</text>
<text x="95.9" y="141.2">GND</text>
<text x="121.7" y="139.3">ID_SD(I2C_ID_EEPROM)</text>
<text x="121.7" y="143.1">GPIO05</text>
<text x="146.2" y="139.3">(I2C_ID_EEPROM)ID_SC</text>
<text x="161" y="143.1">Ground</text>
<text x="121.7" y="146.9">GPIO06</text>
<text x="160.8" y="146.9">GPIO12</text>
<text x="46.5" y="152.7">D5</text>
<text x="46.5" y="155.1">1N4148</text>
<text x="57.5" y="152">+</text>
<text x="121.7" y="150.7">GPIO13</text>
<text x="121.7" y="154.5">GPIO19</text>
<text x="160.8" y="154.5">GPIO16</text>
<text x="161" y="150.7">Ground</text>
<text x="236.9" y="153.9">GND</text>
<text x="259.7" y="153.9">GND</text>
<text x="121.7" y="158.3">GPIO26</text>
<text x="160.8" y="158.3">GPIO20</text>
<text x="189.9" y="157.7">GND</text>
<text x="104.8" y="167.9">GND</text>
<text x="121.7" y="162.2">Ground</text>
<text x="160.8" y="162.2">GPIO21</text>
<text x="36.2" y="177.4">R25</text>
<text x="36.2" y="179.9">20R</text>
<text x="50.2" y="184.4">GND</text>
</g>
<g font-size="1.8" fill="#a90000">
<text x="225.4" y="29">1</text>
<text x="245.7" y="29">5</text>
<text x="119.9" y="31.5">1</text>
<text x="119.9" y="34">2</text>
<text x="132.6" y="34">8</text>
<text x="132.6" y="31.5">9</text>
<text x="225.4" y="34">3</text>
<text x="119.9" y="36.6">3</text>
<text x="119.9" y="39.1">4</text>
<text x="132.6" y="41.7">5</text>
<text x="132.6" y="39.1">6</text>
<text x="132.6" y="36.6">7</text>
<text x="225.4" y="39.1">2</text>
<text x="245.7" y="39.1">4</text>
<text x="196.1" y="49.3">1</text>
<text x="196.1" y="51.8">3</text>
<text x="196.1" y="54.4">2</text>
<text x="175" y="70.6" transform="rotate(-90 175 70.6)">1</text>
<text x="118.7" y="88.6">1</text>
<text x="169.5" y="88.6">2</text>
<text x="175" y="85.8" transform="rotate(-90 175 85.8)">2</text>
<text x="118.7" y="92.5">3</text>
<text x="169.5" y="92.5">4</text>
<text x="118.7" y="96.3">5</text>
<text x="118.7" y="100.1">7</text>
<text x="169.5" y="96.3">6</text>
<text x="169.5" y="100.1">8</text>
<text x="49.3" y="107.4" transform="rotate(-90 49.3 107.4)">2</text>
<text x="51.8" y="107.4" transform="rotate(-90 51.8 107.4)">3</text>
<text x="118.1" y="107.7">11</text>
<text x="118.7" y="103.9">9</text>
<text x="168.9" y="103.9">10</text>
<text x="168.9" y="107.7">12</text>
<text x="118.1" y="111.5">13</text>
<text x="168.9" y="111.5">14</text>
<text x="118.1" y="115.3">15</text>
<text x="118.1" y="119.1">17</text>
<text x="168.9" y="115.3">16</text>
<text x="168.9" y="119.1">18</text>
<text x="46.7" y="122.6" transform="rotate(-90 46.7 122.6)">6</text>
<text x="49.3" y="122.6" transform="rotate(-90 49.3 122.6)">5</text>
<text x="51.8" y="122.6" transform="rotate(-90 51.8 122.6)">4</text>
<text x="118.1" y="122.9">19</text>
<text x="168.9" y="122.9">20</text>
<text x="118.1" y="126.7">21</text>
<text x="118.1" y="130.6">23</text>
<text x="168.9" y="126.7">22</text>
<text x="168.9" y="130.6">24</text>
<text x="118.1" y="134.4">25</text>
<text x="168.9" y="134.4">26</text>
<text x="118.1" y="138.2">27</text>
<text x="118.1" y="142">29</text>
<text x="168.9" y="138.2">28</text>
<text x="168.9" y="142">30</text>
<text x="118.1" y="145.8">31</text>
<text x="118.1" y="149.6">33</text>
<text x="168.9" y="145.8">32</text>
<text x="168.9" y="149.6">34</text>
<text x="54.5" y="150.9">1</text>
<text x="54.5" y="156">2</text>
<text x="118.1" y="153.4">35</text>
<text x="168.9" y="153.4">36</text>
<text x="118.1" y="157.2">37</text>
<text x="118.1" y="161">39</text>
<text x="168.9" y="157.2">38</text>
<text x="168.9" y="161">40</text>
</g>
<g font-size="1.8" fill="#0000c2">
<text x="250.2" y="68.1">VSS servo</text>
<text x="257.8" y="70.1">user</text>
<text x="261.1" y="68.1">power</text>
<text x="263" y="70.1">DC-Porwer</text>
<text x="267.7" y="68.1">chioce</text>
<text x="274.7" y="70.1">to</text>
<text x="277.7" y="70.1">5V</text>
<text x="258.1" y="72.1">extern</text>
<text x="265.2" y="72.1">porwer</text>
</g>
<g font-size="1.8" fill="#0f0f0f">
<text x="111.8" y="100.1">IR</text>
<text x="172.9" y="100.1">TXD</text>
<text x="46.7" y="107.4" transform="rotate(-90 46.7 107.4)">1GPIO12</text>
<text x="172.6" y="103.9">RXD</text>
<text x="110.5" y="111.5">GPIO27</text>
<text x="254" y="111.5">RXD</text>
<text x="254" y="109">TXD</text>
<text x="46.7" y="130.8" transform="rotate(-90 46.7 130.8)">GPIO11</text>
<text x="110.5" y="130.5">GPIO11</text>
<text x="173.2" y="145.8">GPIO12</text>
<text x="25.4" y="178.8">GPIO27</text>
</g>
<g font-size="1.4" fill="#840000">
<text x="48.8" y="165.9">C</text>
<text x="46.2" y="173.5">B</text>
<text x="51.3" y="173.5">E</text>
<text x="54.2" y="170.7" transform="rotate(-90 54.2 170.7)">NPN</text>
</g>
<g font-size="1.1" fill="#0f0f0f">
<text x="237.5" y="142.1">SDA</text>
<text x="237.5" y="143.4">SCL</text>
</g>
<g font-size="1.1" fill="#0000c2">
<text x="260.3" y="142.1">SCL IO3</text>
<text x="260.3" y="143.4">SDA IO2</text>
</g>
<g font-size=".7" fill="#a90000">
<text x="193.9" y="30.2">1</text>
<text x="193.9" y="31.5">2</text>
<text x="239.6" y="69.6">1</text>
<text x="239.6" y="72.1">2</text>
<text x="239.6" y="74.7">3</text>
<text x="259.9" y="109">1</text>
<text x="259.9" y="111.5">2</text>
<text x="259.9" y="114">3</text>
<text x="259.9" y="116.6">4</text>
<text x="242.2" y="143.3">3</text>
<text x="242.2" y="142">4</text>
<text x="266.3" y="143.3">3</text>
<text x="266.3" y="142">4</text>
<text x="242.2" y="145.8">1</text>
<text x="242.2" y="144.5">2</text>
<text x="266.3" y="145.8">1</text>
<text x="266.3" y="144.5">2</text>
</g>
</svg>
